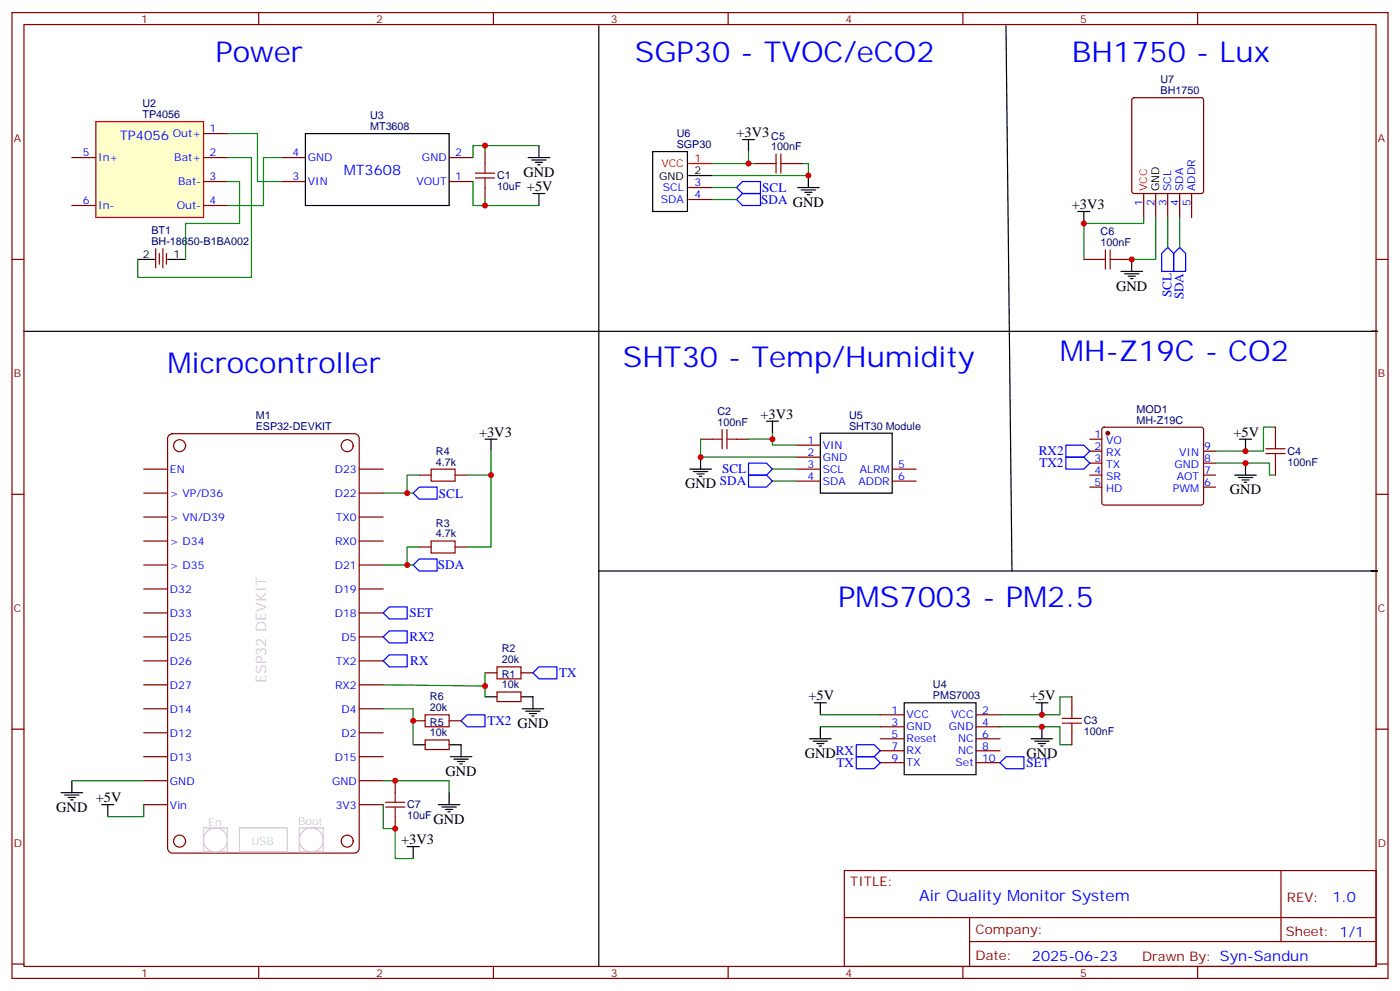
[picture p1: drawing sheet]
<svg xmlns="http://www.w3.org/2000/svg" width="412mm" height="292mm" viewBox="0 0 412 292" stroke-linecap="round" stroke-linejoin="round" font-family="sans-serif">
<g fill="none" stroke="#870000" stroke-width=".35">
<path d="M3.5 3.7h405.4v284.3h-405.4zM7.1 7.2h398.2v277.3h-398.2zM76.2 3.7v3.5M145.3 3.7v3.5M214.5 3.7v3.5M283.6 3.7v3.5M352.8 3.7v3.5M3.5 76.4h3.6M45.9 73.2v5.6M46.9 74.6v3.2M48 73.2v5.6M49 74.6v3.2"/>
<path d="M405.3 76.4h3.6M3.5 145.5h3.6M405.3 145.5h3.6M3.5 214.7h3.6M405.3 214.7h3.6M248.7 256.3h156.6v28.2h-156.6zM377.3 256.3v20.9M248.7 270.1h156.5M285.6 277.2h119.6M285.6 270.1v14.2M3.5 283.8h3.6M76.2 284.5v3.5"/>
<path d="M145.3 284.5v3.5M214.5 284.5v3.5M283.6 284.5v3.5M352.8 284.5v3.5M405.3 283.8h3.6"/>
</g>
<path d="M40.6 76.4h5.3M49.4 76.4h5.3" fill="none" stroke="#000" stroke-width=".35"/>
<path d="M28.2 35.8h31.8v28.2h-31.8z" fill="#ffc" stroke="#f00" stroke-width=".35"/>
<g fill="none" stroke="#870000" stroke-width=".35">
<path d="M60 39.3h7M333.6 29l.5-.2h19.7l.5 .2 .2 .5v26.8l-.2 .5-.5 .2h-19.7l-.5-.3-.2-.4v-26.8zM21.2 46.4h7M60 46.4h7M60 53.4h7M82.9 46.4h7.1M82.9 53.4h7.1M132.3 46.4h7M132.3 53.4h7M142.9 44.6v3.6M142.9 55.2v3.5M202.8 58.7h7.1"/>
<path d="M202.8 55.2h7.1M222.2 48.2h3.6M232.8 48.2h3.6M336.9 57v7M340.4 57v7M344 57v7M347.5 57v7M351 57v7M21.2 60.5h7M60 60.5h7M319.3 76.4h3.5M329.8 76.4h3.6"/>
<path d="M42.3 138.1h7.1M105.8 138.1h7.1M123.5 139.9h3.5M134.1 139.9h3.5M206.4 129.3h3.5M217 129.3h3.5M234.6 138.1h7.1M234.6 134.6h7.1M234.6 131.1h7.1M262.8 138.1h7.1M321 129.3h3.6M321 132.8h3.6"/>
<path d="M321 136.3h3.6M321 139.9h3.6M324.8 126l.5-.2h28.5l.5 .2 .2 .5v21.5l-.2 .5-.5 .2h-28.5l-.5-.2-.2-.5v-21.5zM354.5 132.8h3.6M354.5 136.3h3.6M354.5 139.9h3.6M375.7 125.8v3.5M375.7 136.3v3.6M42.3 145.2h7.1M42.3 152.2h7.1M42.3 159.3h7.1M105.8 145.2h7.1"/>
<path d="M105.8 152.2h7.1M105.8 159.3h7.1M234.6 141.6h7.1M262.8 141.6h7.1M321 143.4h3.6M354.5 143.4h3.6M42.3 166.3h7.1M42.3 173.4h7.1M105.8 166.3h7.1M105.8 173.4h7.1M123.5 161h3.5M134.1 161h3.5"/>
<path d="M42.3 180.4h7.1M42.3 187.5h7.1M42.3 194.6h7.1M105.8 180.4h7.1M105.8 187.5h7.1M105.8 194.6h7.1M142.9 198.1h3.5M153.5 198.1h3.5M42.3 201.6h7.1M42.3 208.7h7.1M42.3 215.7h7.1M105.8 201.6h7.1"/>
<path d="M105.8 208.7h7.1M105.8 215.7h7.1M121.7 212.2h3.5M125.2 217.8h7.1v2.9h-7.1zM132.3 212.2h3.5M146.4 203.7h7.1v2.9h-7.1zM259.3 210.4h7M259.3 214h7M259.3 217.5h7M287.5 210.4h7.1M287.5 214h7.1M287.5 217.5h7.1"/>
<path d="M315.7 205.1v3.6M315.7 215.7v3.6M42.3 222.8h7.1M42.3 229.8h7.1M42.3 236.9h7.1M105.8 222.8h7.1M105.8 229.8h7.1M105.8 236.9h7.1M116.4 229.8v3.6M259.3 221h7M259.3 224.5h7M287.5 221h7.1"/>
<path d="M287.5 224.5h7.1M116.4 240.4v3.5"/>
</g>
<g fill="none" stroke="#000" stroke-width=".35">
<path d="M176.4 7.6v276.9M296.3 7.6l1.8 160.5M90 39.3h42.3v21.2h-42.3zM155.6 46.4h6.3M156.6 47.1h4.3M157 57h3.5M157.7 47.8h2.1M158.4 48.5h.7M158.7 42.9v3.5M158.7 57v3.5M192.3 44.6h10.2v17.7h-10.2zM202.8 51.7h7.1"/>
<path d="M218.7 41.1h3.5M220.5 41.1v3.5M234.9 55.2h6.4M236 55.9h4.2M237.1 56.6h2.1M237.8 57.3h.7M238.1 51.7v3.5M317.5 62.3h3.5M319.3 62.3v3.5M330.2 79.9h6.3M333.4 76.4v3.5M7.1 97.5h398.6h-1.8"/>
<path d="M331.3 80.6h4.2M332.3 81.3h2.1M333 82h.7M142.9 129.3h3.5M144.6 129.3v3.5M203.2 138.1h6.3M204.3 138.8h4.2M205.3 139.5h2.1M206.4 134.6v3.5M225.8 124h3.5M227.5 124v3.5M241.7 127.5h21.1v17.7h-21.1z"/>
<path d="M363.7 139.9h6.4M365.1 129.3h3.6M366.9 129.3v3.5M366.9 136.3v3.6M206 140.2h.7M364.8 140.6h4.2M365.8 141.3h2.1M366.5 142h.7M176.4 168.1h229.3h-1.8M121.7 219.3h3.5M132.3 219.3h3.5v3.5M142.9 205.1h3.5"/>
<path d="M153.5 205.1h3.5v3.6M153.8 208.7h6.4M154.9 209.4h4.2M155.9 210.1h2.1M156.6 210.8h.7M238.5 217.5h6.3M239.5 218.2h4.3M239.9 206.9h3.5M240.6 218.9h2.1M241.3 219.6h.7M241.7 206.9v3.5M241.7 214v3.5"/>
<path d="M266.3 206.9h21.2v21.2h-21.2zM303.7 217.5h6.4M304.8 218.2h4.2M305.2 206.9h3.5M305.9 218.9h2.1M306.6 219.6h.7M306.9 206.9v3.5M306.9 214v3.5M18 233.4h6.3M19 234.1h4.3M20.1 234.8h2.1M20.8 235.5h.7"/>
<path d="M21.2 229.8v3.6M30 236.9h3.5M31.7 236.9v3.5M129.1 236.9h6.4M130.2 237.6h4.2M131.2 238.3h2.1M131.9 239h.7M132.3 233.4v3.5M132.6 222.8h6.4M133.7 223.5h4.2M134.8 224.2h2.1M135.5 224.9h.7"/>
<path d="M119.9 249.2h3.6M121.7 249.2v3.6"/>
</g>
<g fill="none" stroke="#800000" stroke-width=".35">
<path d="M49.7 128.3l1.1-.6h53.6a1.41 1.41 0 0 1 1.4 1.4v120.6a1.51 1.51 0 0 1-1.4 1.5h-53.6a1.51 1.51 0 0 1-1.4-1.5v-120.6z"/>
<circle cx="52.9" cy="131.2" r="1.76"/>
<circle cx="102.3" cy="131.2" r="1.76"/>
<circle cx="52.9" cy="247.6" r="1.76"/>
<circle cx="102.3" cy="247.6" r="1.76"/>
</g>
<g fill="none" stroke="#ccc" stroke-width=".35">
<path d="M59.9 243.7h7.1v7.1h-7.1zM70.5 243.7h14.1v7.1h-14.1zM88.2 243.7h7v7.1h-7z"/>
<circle cx="63.5" cy="247.3" r="3.5"/>
<circle cx="91.7" cy="247.3" r="3.5"/>
</g>
<g fill="none" stroke="#a10000" stroke-width=".35">
<path d="M140.1 52.4h5.6M140.1 51h5.6M142.9 48.2v2.8M142.9 52.4v2.8M225.8 48.2h2.8M228.6 45.3v5.7M230 48.2h2.8M230 45.3v5.7M322.8 76.4h2.8M325.6 73.6v5.6M327 73.6v5.6M327 76.4h2.8"/>
<path d="M127 138.1h7.1v3.5h-7.1zM209.9 129.3h2.8M212.7 126.5v5.6M214.1 129.3h2.9M214.1 126.5v5.6M372.9 133.5h5.6M372.9 132.1h5.6M375.7 129.3v2.8M375.7 133.5v2.8M127 159.3h7.1v3.5h-7.1zM146.4 196.3h7.1v3.5h-7.1zM125.2 210.4h7.1v3.6h-7.1z"/>
<path d="M312.9 211.5h5.7M312.9 212.9h5.7M315.7 208.7v2.8M315.7 212.9v2.8M113.6 237.6h5.6M113.6 236.2h5.6M116.4 233.4v2.8M116.4 237.6v2.8"/>
</g>
<circle cx="326.3" cy="127.5" r=".53" fill="#870000" stroke="#870000" stroke-width=".35"/>
<path d="M202.8 48.2h7.1" fill="none" stroke="#f00" stroke-width=".35"/>
<g fill="none" stroke="#008700" stroke-width=".35">
<path d="M67 39.3h8.8v14.1h7.1M67 53.4h3.6v12.4h-15.9v10.6M67 46.4h7.1v35.3h-33.5v-5.3M82.9 46.4h-5.3v14.1h-10.6M139.3 53.4v7.1h19.4M142.9 42.9v1.7M142.9 58.7v1.8M158.7 42.9h-19.4v3.5M209.9 55.2h7.1M209.9 58.7h7.1M220.5 44.6v3.6h-10.6M220.5 48.2h1.7"/>
<path d="M236.4 48.2h1.7v3.5h-28.2M336.9 64v1.8h-17.6v10.6M340.4 64v12.4h-7M344 64v8.8M347.5 64v8.8M123.5 139.9h-3.6v5.3M137.6 139.9h7M144.6 132.8v28.2h-7M206.4 129.3v5.3h28.2M220.5 129.3h7M227.5 127.5v3.6h7.1M227.5 138.1h7.1"/>
<path d="M358.1 136.3h15.8v3.6h1.8M375.7 125.8h-3.5v7h-14.1M112.9 145.2h8.8M227.5 141.6h7.1M112.9 166.3h8.8M123.5 161h-3.6v5.3M142.9 198.1v7M112.9 208.7h8.8v10.6M112.9 201.6l30 .4M241.7 214h17.6M241.7 210.4h17.6M294.6 214h17.6v5.3h3.5"/>
<path d="M315.7 205.1h-3.5v5.3h-17.6M21.2 229.8h21.1M42.3 236.9v3.5h-10.6M112.9 229.8h19.4v3.6M112.9 236.9v7h3.5v8.9h5.3"/>
</g>
<g fill="none" stroke="#00f" stroke-width=".35">
<path d="M217 58.7l1.7-1.7h5.3v3.5h-5.3zM218.7 53.4h5.3v3.6h-5.3l-1.7-1.8zM344 72.8l1.7 1.8v5.3h-3.5v-5.3zM345.7 74.6l1.8-1.8 1.7 1.8v5.3h-3.5zM220.5 139.9h5.3l1.7 1.7-1.7 1.8h-5.3zM220.5 136.3h5.3l1.7 1.8-1.7 1.8h-5.3zM314 131.1h5.3l1.7 1.7-1.7 1.8h-5.3zM314 134.6h5.3l1.7 1.7-1.7 1.8h-5.3zM121.7 145.2l1.8-1.8h5.3v3.5h-5.3zM121.7 166.3l1.8-1.7h5.3v3.5h-5.3zM112.9 194.6l1.8-1.8h5.2v3.5h-5.2zM112.9 180.4l1.8-1.7h5.2v3.5h-5.2z"/>
<path d="M112.9 187.5l1.8-1.8h5.2v3.6h-5.2zM157 198.1l1.7-1.8h5.3v3.5h-5.3zM135.8 212.2l1.8-1.8h5.3v3.6h-5.3zM252.2 219.3h5.3l1.8 1.7-1.8 1.8h-5.3zM252.2 222.8h5.3l1.8 1.7-1.8 1.8h-5.3zM294.6 224.5l1.7-1.7h5.3v3.5h-5.3z"/>
</g>
<g fill="#c00">
<circle cx="119.9" cy="145.2" r=".88"/>
<circle cx="119.9" cy="166.3" r=".88"/>
<circle cx="144.6" cy="139.9" r=".88"/>
<circle cx="142.9" cy="202" r=".88"/>
<circle cx="121.7" cy="212.2" r=".88"/>
<circle cx="116.4" cy="229.8" r=".88"/>
<circle cx="116.4" cy="243.9" r=".88"/>
<circle cx="142.9" cy="42.9" r=".88"/>
<circle cx="142.9" cy="60.5" r=".88"/>
<circle cx="227.5" cy="129.3" r=".88"/>
<circle cx="206.4" cy="134.6" r=".88"/>
<circle cx="306.9" cy="210.4" r=".88"/>
<circle cx="306.9" cy="214" r=".88"/>
<circle cx="220.5" cy="48.2" r=".88"/>
<circle cx="238.1" cy="51.7" r=".88"/>
<circle cx="319.3" cy="65.8" r=".88"/>
<circle cx="333.4" cy="76.4" r=".88"/>
<circle cx="366.9" cy="136.3" r=".88"/>
<circle cx="366.9" cy="132.8" r=".88"/>
</g>
<g font-size="8.5" fill="#00f">
<text x="63.5" y="18.2">Power</text>
<text x="187" y="18.2">SGP30 - TVOC/eCO2</text>
<text x="315.7" y="18.2">BH1750 - Lux</text>
<text x="312.2" y="106.4">MH-Z19C - CO2</text>
<text x="49.4" y="109.9">Microcontroller</text>
<text x="183.4" y="108.1">SHT30 - Temp/Humidity</text>
<text x="246.9" y="178.7">PMS7003 - PM2.5</text>
</g>
<text font-size="4.6" fill="#00f" x="270.8" y="265.3">Air Quality Monitor System</text>
<g font-size="4.2">
<text x="217" y="40.4">+3V3</text>
<text x="154.2" y="52">GND</text>
<text x="155.2" y="56.3">+5V</text>
<text x="315.7" y="61.6">+3V3</text>
<text x="328.8" y="85.5">GND</text>
<text x="224" y="123.3">+3V3</text>
<text x="141.1" y="128.6">+3V3</text>
<text x="363.4" y="128.6">+5V</text>
<text x="201.8" y="143.8">GND SDA</text>
<text x="362.3" y="145.5">GND</text>
<text x="238.1" y="206.2">+5V</text>
<text x="303.4" y="206.2">+5V</text>
<text x="237.1" y="223.1">GNDRX</text>
<text x="302.3" y="223.1">GND</text>
<text x="131.2" y="228.4">GND</text>
<text x="16.6" y="239">GND</text>
<text x="28.2" y="236.2">+5V</text>
<text x="127.7" y="242.5">GND</text>
<text x="118.2" y="248.5">+3V3</text>
</g>
<g font-size="4.2" fill="#00f">
<text x="101.2" y="51.5">MT3608</text>
<text x="392.5" y="265.6">1.0</text>
<text x="304" y="282.9">2025-06-23</text>
</g>
<text font-size="4.2" fill="#ccc" x="78.4" y="201.2" transform="rotate(-90 78.4 201.2)">ESP32 DEVKIT</text>
<g font-size="3.9" fill="#00f">
<text x="35.3" y="41.1">TP4056</text>
<text x="224.6" y="56.5">SCL</text>
<text x="224.3" y="60">SDA GND</text>
<text x="345.1" y="87.5" transform="rotate(-90 345.1 87.5)">SCL</text>
<text x="348.7" y="88.1" transform="rotate(-90 348.7 88.1)">SDA</text>
<text x="306" y="134.1">RX2</text>
<text x="306.2" y="137.6">TX2</text>
<text x="212.7" y="139.3">SCL</text>
<text x="129.3" y="146.5">SCL</text>
<text x="129" y="167.6">SDA</text>
<text x="120.6" y="181.8">SET</text>
<text x="120.6" y="188.7">RX2</text>
<text x="120.9" y="195.9">RX</text>
<text x="164.7" y="199.4">TX</text>
<text x="143.6" y="213.4">TX2 GND</text>
<text x="246.4" y="225.8">TX</text>
<text x="302.3" y="225.9">SET</text>
</g>
<g font-size="3.9" fill="#800">
<text x="250.5" y="260.9">TITLE:</text>
<text x="379.1" y="265.6">REV:</text>
<text x="287.4" y="275.1">Company:</text>
<text x="378.7" y="275.7">Sheet: 1/1</text>
<text x="287.4" y="282.8">Date:</text>
<text x="336.4" y="282.8">Drawn By: Syn-Sandun</text>
</g>
<g font-size="3.2" fill="#800">
<text x="41.6" y="6.7">1</text>
<text x="110.8" y="6.7">2</text>
<text x="179.9" y="6.7">3</text>
<text x="249.1" y="6.7">4</text>
<text x="318.2" y="6.7">5</text>
<text x="4.1" y="41.8">A</text>
<text x="405.9" y="41.8">A</text>
<text x="4.1" y="110.9">B</text>
<text x="405.9" y="110.9">B</text>
<text x="4.1" y="180.1">C</text>
<text x="405.9" y="180.1">C</text>
<text x="4.1" y="249.2">D</text>
<text x="405.9" y="249.2">D</text>
<text x="41.6" y="287.5">1</text>
<text x="110.8" y="287.5">2</text>
<text x="179.9" y="287.5">3</text>
<text x="249.1" y="287.5">4</text>
<text x="318.2" y="287.5">5</text>
</g>
<g font-size="3.2" fill="#000080">
<text x="341.9" y="27.7">BH1750</text>
<text x="341.9" y="24.5">U7</text>
<text x="42" y="34.7">TP4056</text>
<text x="42" y="31.6">U2</text>
<text x="109" y="35.1">U3</text>
<text x="109" y="38.3">MT3608</text>
<text x="199.3" y="40.4">U6</text>
<text x="227.2" y="41.1">C5</text>
<text x="199.3" y="43.6">SGP30</text>
<text x="227.2" y="44.3">100nF</text>
<text x="146.4" y="52.7">C1</text>
<text x="146.4" y="55.9">10uF</text>
<text x="44.6" y="69">BT1</text>
<text x="324.2" y="69.3">C6</text>
<text x="44.6" y="72.1">BH-18650-B1BA002</text>
<text x="324.2" y="72.5">100nF</text>
<text x="75.3" y="123.4">M1</text>
<text x="211.3" y="125.4">100nF</text>
<text x="211.3" y="122.2">C2</text>
<text x="250.1" y="123.3">U5</text>
<text x="334.8" y="124.7">MH-Z19C</text>
<text x="334.8" y="121.5">MOD1</text>
<text x="75.3" y="126.6">ESP32-DEVKIT</text>
<text x="250.1" y="126.5">SHT30 Module</text>
<text x="128.4" y="137.1">4.7k</text>
<text x="128.4" y="133.9">R4</text>
<text x="379.2" y="137.1">100nF</text>
<text x="379.2" y="133.9">C4</text>
<text x="128.4" y="155">R3</text>
<text x="128.4" y="158.2">4.7k</text>
<text x="147.8" y="195.3">20k</text>
<text x="147.8" y="192.1">R2</text>
<text x="147.8" y="202.7">10k</text>
<text x="147.8" y="199.5">R1</text>
<text x="274.8" y="202.7">U4</text>
<text x="126.7" y="209.4">20k</text>
<text x="126.7" y="206.2">R6</text>
<text x="274.8" y="205.8">PMS7003</text>
<text x="126.7" y="213.6">R5</text>
<text x="319.3" y="213.3">C3</text>
<text x="126.7" y="216.8">10k</text>
<text x="319.3" y="216.4">100nF</text>
<text x="119.9" y="237.9">C7</text>
<text x="119.9" y="241.1">10uF</text>
</g>
<g font-size="3.2" fill="#00f">
<text x="50.9" y="40.4">Out+</text>
<text x="61.7" y="39">1</text>
<text x="24.4" y="46">5</text>
<text x="28.9" y="47.4">In+</text>
<text x="51.3" y="47.4">Bat+</text>
<text x="61.7" y="46">2</text>
<text x="86.2" y="46">4</text>
<text x="90.7" y="47.4">GND</text>
<text x="124.3" y="47.4">GND</text>
<text x="134.1" y="46">2</text>
<text x="61.7" y="53.1">3</text>
<text x="86.2" y="53.1">3</text>
<text x="134.1" y="53.1">1</text>
<text x="52.5" y="54.5">Bat-</text>
<text x="90.7" y="54.5">VIN</text>
<text x="122.6" y="54.5">VOUT</text>
<text x="194.7" y="59.8">SDA</text>
<text x="195.3" y="56.3">SCL</text>
<text x="204.6" y="58.4">4</text>
<text x="204.6" y="54.9">3</text>
<text x="345" y="56.3" transform="rotate(-90 345 56.3)">SCL</text>
<text x="348.5" y="56.3" transform="rotate(-90 348.5 56.3)">SDA</text>
<text x="352.1" y="56.3" transform="rotate(-90 352.1 56.3)">ADDR</text>
<text x="24.4" y="60.1">6</text>
<text x="28.9" y="61.6">In-</text>
<text x="52.1" y="61.6">Out-</text>
<text x="61.7" y="60.1">4</text>
<text x="336.5" y="60.8" transform="rotate(-90 336.5 60.8)">1</text>
<text x="340.1" y="60.8" transform="rotate(-90 340.1 60.8)">2</text>
<text x="343.6" y="60.8" transform="rotate(-90 343.6 60.8)">3</text>
<text x="347.1" y="60.8" transform="rotate(-90 347.1 60.8)">4</text>
<text x="350.7" y="60.8" transform="rotate(-90 350.7 60.8)">5</text>
<text x="237.9" y="130.7">1</text>
<text x="322.4" y="128.9">1</text>
<text x="325.9" y="130.7">VO</text>
<text x="237.9" y="134.2">2</text>
<text x="237.9" y="137.8">3</text>
<text x="242.4" y="135.6">GND</text>
<text x="242.4" y="132.1">VIN</text>
<text x="264.6" y="137.8">5</text>
<text x="322.4" y="132.5">2</text>
<text x="322.4" y="136">3</text>
<text x="325.9" y="134.2">RX</text>
<text x="325.9" y="137.8">TX</text>
<text x="346" y="137.8">GND</text>
<text x="347.4" y="134.2">VIN</text>
<text x="354.7" y="136">8</text>
<text x="354.7" y="132.5">9</text>
<text x="50.1" y="139.3">EN</text>
<text x="98.6" y="139.3">D23</text>
<text x="237.9" y="141.3">4</text>
<text x="242.4" y="139.2">SCL</text>
<text x="242.4" y="142.7">SDA</text>
<text x="252.8" y="142.7">ADDR</text>
<text x="253.3" y="139.2">ALRM</text>
<text x="264.6" y="141.3">6</text>
<text x="322.4" y="139.5">4</text>
<text x="322.4" y="143.1">5</text>
<text x="325.9" y="141.3">SR</text>
<text x="346.6" y="141.3">AOT</text>
<text x="354.7" y="143.1">6</text>
<text x="354.7" y="139.5">7</text>
<text x="50.1" y="146.4">&gt; VP/D36</text>
<text x="98.6" y="146.4">D22</text>
<text x="325.9" y="144.8">HD</text>
<text x="345.5" y="144.8">PWM</text>
<text x="50.1" y="153.4">&gt; VN/D39</text>
<text x="99" y="153.4">TX0</text>
<text x="50.1" y="160.5">&gt; D34</text>
<text x="98.7" y="160.5">RX0</text>
<text x="50.1" y="167.5">&gt; D35</text>
<text x="98.6" y="167.5">D21</text>
<text x="50.1" y="174.6">D32</text>
<text x="98.6" y="174.6">D19</text>
<text x="50.1" y="181.7">D33</text>
<text x="98.6" y="181.7">D18</text>
<text x="50.1" y="188.7">D25</text>
<text x="100.6" y="188.7">D5</text>
<text x="50.1" y="195.8">D26</text>
<text x="99" y="195.8">TX2</text>
<text x="50.1" y="202.8">D27</text>
<text x="98.7" y="202.8">RX2</text>
<text x="50.1" y="209.9">D14</text>
<text x="100.6" y="209.9">D4</text>
<text x="262.6" y="210.1">1</text>
<text x="262.6" y="213.6">3</text>
<text x="267.1" y="211.5">VCC</text>
<text x="267.1" y="215">GND</text>
<text x="279.5" y="215">GND</text>
<text x="280.2" y="211.5">VCC</text>
<text x="289.3" y="210.1">2</text>
<text x="289.3" y="213.6">4</text>
<text x="50.1" y="216.9">D12</text>
<text x="100.6" y="216.9">D2</text>
<text x="262.6" y="217.1">5</text>
<text x="262.6" y="220.7">7</text>
<text x="267.1" y="218.5">Reset</text>
<text x="282.2" y="218.5">NC</text>
<text x="289.3" y="217.1">6</text>
<text x="289.3" y="220.7">8</text>
<text x="50.1" y="224">D13</text>
<text x="98.6" y="224">D15</text>
<text x="262.6" y="224.2">9</text>
<text x="267.1" y="222.1">RX</text>
<text x="267.1" y="225.6">TX</text>
<text x="281.5" y="225.6">Set</text>
<text x="282.2" y="222.1">NC</text>
<text x="289.3" y="224.2">10</text>
<text x="50.1" y="231">GND</text>
<text x="97.8" y="231">GND</text>
<text x="50.1" y="238.1">Vin</text>
<text x="98.9" y="238.1">3V3</text>
</g>
<g font-size="3.2" fill="#f00">
<text x="204.6" y="47.8">1</text>
<text x="194.8" y="49.2">VCC</text>
<text x="338" y="56.3" transform="rotate(-90 338 56.3)">VCC</text>
</g>
<g font-size="3.2">
<text x="194.2" y="53.1">GND</text>
<text x="204.6" y="51.3">2</text>
<text x="341.5" y="56.3" transform="rotate(-90 341.5 56.3)">GND</text>
<text x="42.1" y="76">2</text>
<text x="51.2" y="76">1</text>
</g>
<g font-size="3.2" fill="#ccc">
<text x="61.4" y="243.2">En</text>
<text x="87.8" y="242.8">Boot</text>
<text x="74.1" y="248.8">USB</text>
</g>
</svg>
